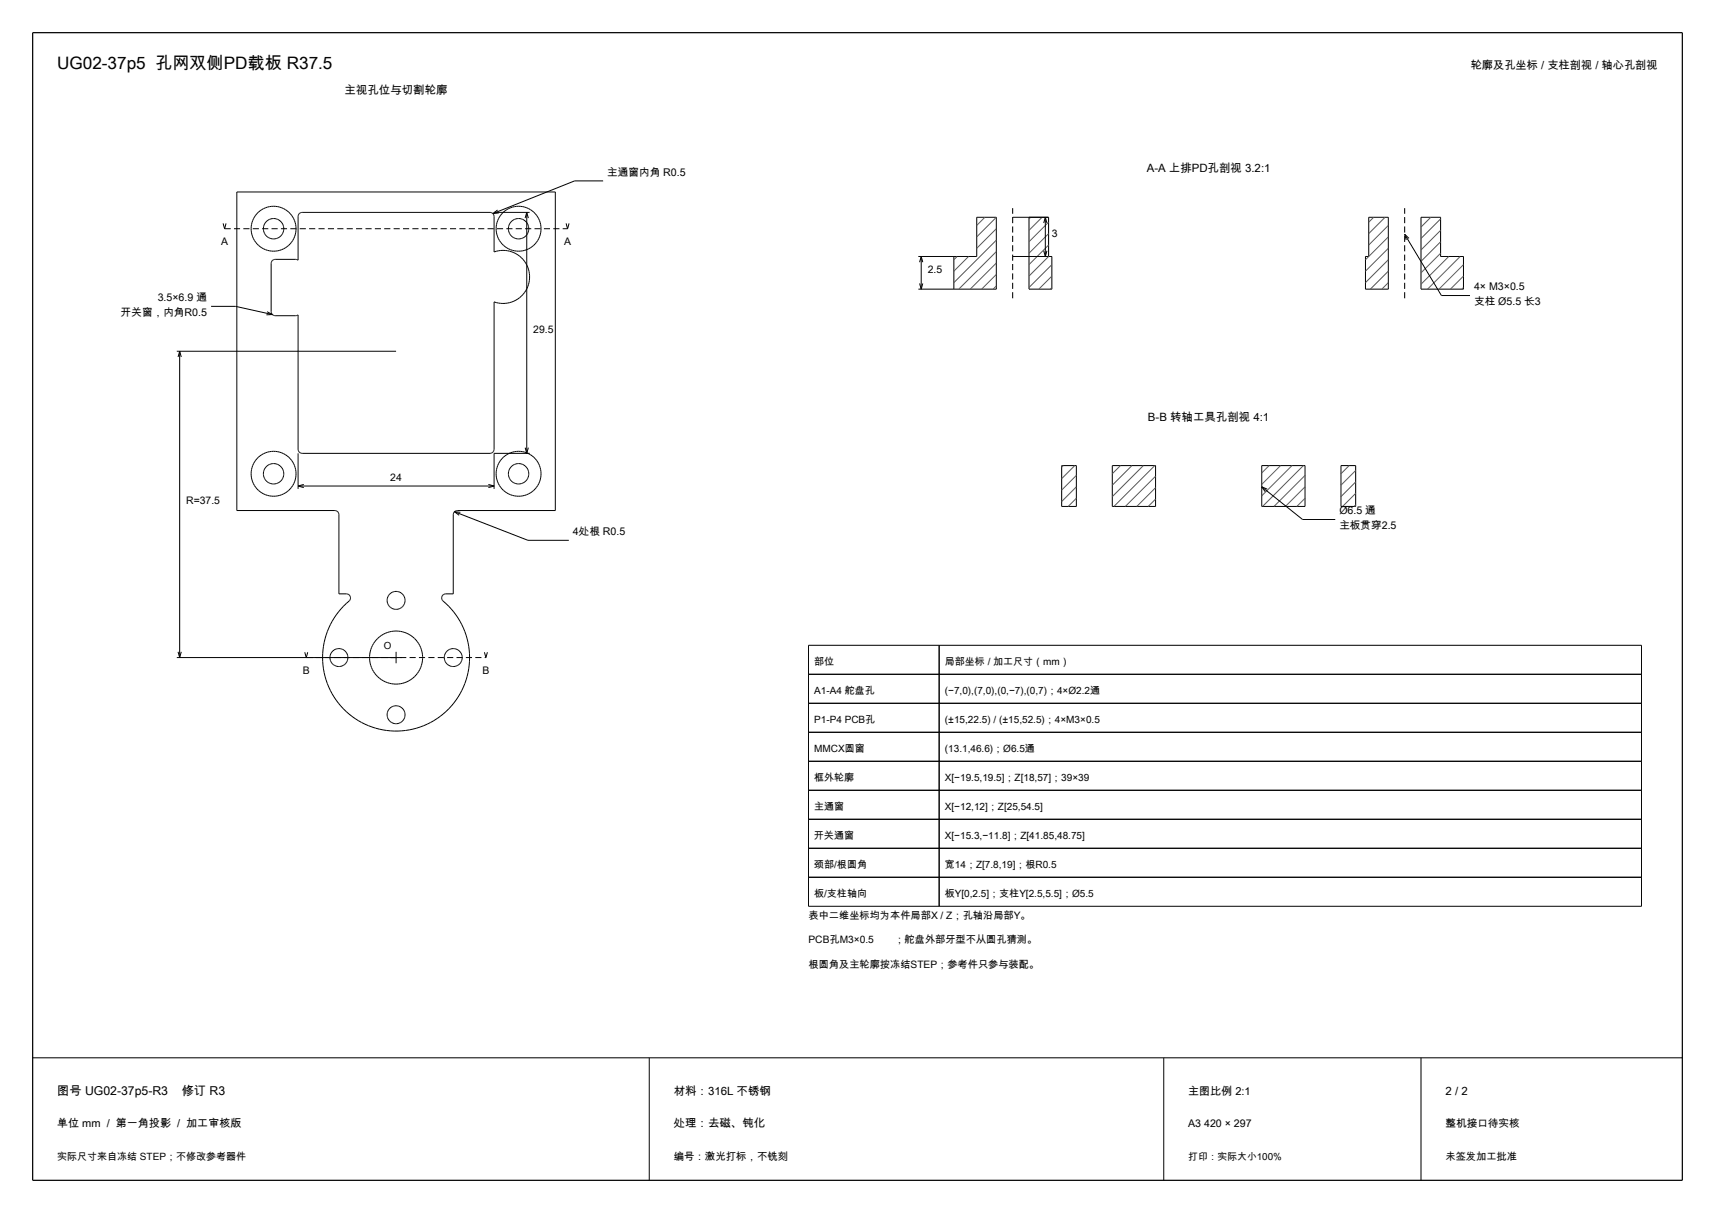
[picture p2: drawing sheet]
<svg xmlns="http://www.w3.org/2000/svg" width="420mm" height="297mm" viewBox="0 0 420 297" stroke-linecap="round" stroke-linejoin="round" font-family="sans-serif">
<path d="M8 8h404v281h-404z" fill="none" stroke="#000" stroke-width=".3"/>
<path d="M8 259h404" fill="none" stroke="#000" stroke-width=".25"/>
<g fill="none" stroke="#000" stroke-width=".24">
<path d="M54.6 54.7l.4 1.3 .4-1.3M58 47h78v78h-24a1 1 0 0 0-1 1v19.4h-1.8a1 1 0 0 0-1 .7 1 1 0 0 0 .3 1.1 18 18 0 0 1 1.4 26.3 18 18 0 0 1-26.3-.4 18 18 0 0 1 2.1-26.2 1 1 0 0 0-.9-1.5h-1.8v-19.4a1 1 0 0 0-1-1h-24zM120.7 52.3l.3 .7v8.7a6.5 6.5 0 0 1 8.7 6.1 6.5 6.5 0 0 1-8.7 6.1v36.1a1 1 0 0 1-1 1h-46a1 1 0 0 1-1-1v-32.9l-.6 .2h-5l-.7-.3M120.7 52.3l-.7-.3h-46a1 1 0 0 0-1 1v10.7l-.6-.2h-5a1 1 0 0 0-1 1v11.8l.3 .7M121 52h8.7M121.9 51.4l-1.2 .9M122.2 52.1l-1.5 .2M129 52v59M129 52l-.4 1.4M129 52l.4 1.4M138.6 54.7l.4 1.3 .4-1.3M147.7 44.3h-7l-20 8"/>
<path d="M248 53.2h8.8v9.6h.8v8h-5.6v-17.6M256 53.2v9.6M256 53.2l-.4 1.4M256 53.2l.4 1.4M335.2 53.2h4.8v17.6h-5.6v-8h.8zM344 57.4l9 15h7M344 57.4l.4 1.4M344 57.4l1.1 1M348 53.2h4.8v9.6h5.6v8h-10.4zM51.7 75h6l9 2M65.4 76.3l1.3 .7M66.7 77l-1.5 .1"/>
<path d="M224.9 62.8h14.3v-9.6h4.8v17.6h-19.1M225.2 69.4l.4 1.4M225.6 62.8v8M225.6 62.8l-.4 1.4M225.6 62.8l.4 1.4M226 69.4l-.4 1.4M233.6 62.8v8M248 62.8h8.7M255.6 61.4l.4 1.4M256.4 61.4l-.4 1.4M43.3 86h53.7M44 86v75"/>
<path d="M44 86l-.4 1.4M44 86l.4 1.4M73 111v8.7M73 119h48M73 119l1.4 .4M74.4 118.6l-1.4 .4M119.6 118.6l1.4 .4M121 119l-1.4 .4M128.6 109.6l.4 1.4M129.4 109.6l-.4 1.4M129.7 111h-8.7v8.7M260 114h3.6v10h-3.6z"/>
<path d="M272.4 114h10.6v10h-10.6zM309 114h10.6v10h-10.6zM309 119.2l10 8h8M309 119.2l.8 1.2M309 119.2l1.3 .6M328.4 114h3.6v10h-3.6zM111.3 125.3l18 7h10M111.3 125.3l1.2 .9M111.3 125.3l1.4 .1M43.6 159.6l.4 1.4M44.4 159.6l-.4 1.4M74.6 159.7l.4 1.3 .4-1.3"/>
<path d="M97 159.6v2.8M118.6 159.7l.4 1.3 .4-1.3M198 158h204v63.9h-204zM230 158v63.9M43.3 161h55.1M198 165.1h204M198 172.2h204M198 179.3h204M198 186.4h204M198 193.5h204M198 200.6h204M198 207.7h204"/>
<path d="M198 214.8h204M159 259v30M285 259v30M348 259v30"/>
<circle cx="67" cy="56" r="2.5"/>
<circle cx="127" cy="56" r="2.5"/>
<circle cx="67" cy="116" r="2.5"/>
<circle cx="127" cy="116" r="2.5"/>
<circle cx="97" cy="147" r="2.2"/>
<circle cx="83" cy="161" r="2.2"/>
<circle cx="97" cy="175" r="2.2"/>
<circle cx="97" cy="161" r="6.5"/>
<circle cx="111" cy="161" r="2.2"/>
</g>
<g fill="none" stroke="#000" stroke-width=".24" stroke-dasharray="1.5 .8" stroke-linecap="butt">
<path d="M55 56h84M61.5 56v.5M61.5 55.5v.5M61.5 56.5l.1 .5M61.6 55l-.1 .5M61.6 57l.1 .5M61.7 54.5l-.1 .5M61.7 57.5l.2 .5M61.9 54l-.2 .5M61.9 58l.2 .5M62.1 53.6l-.2 .4M62.1 58.5l.2 .4"/>
<path d="M62.3 53.1l-.2 .5M62.3 58.9l.3 .4M62.6 52.7l-.3 .4M62.6 59.3l.3 .4M62.9 52.3l-.3 .4M62.9 59.7l.4 .4M63.3 51.9l-.4 .4M63.7 51.6l-.4 .3M64.1 51.3l-.4 .3M64.5 51.1l-.4 .2M65 50.9l-.5 .2M65.5 50.7l-.5 .2"/>
<path d="M66 50.6l-.5 .1M66.5 50.5l-.5 .1M67 50.5h-.5M67.5 50.5h-.5M68 50.6l-.5-.1M68.5 50.7l-.5-.1M69 50.9l-.5-.2M69.5 51.1l-.5-.2M69.9 51.3l-.4-.2M70.3 51.6l-.4-.3M70.7 51.9l-.4-.3M71.1 59.7l.3-.4"/>
<path d="M71.1 52.3l-.4-.4M71.4 59.3l.3-.4M71.4 52.7l-.3-.4M71.7 58.9l.2-.4M71.7 53.1l-.3-.4M71.9 58.5l.2-.5M71.9 53.6l-.2-.5M72.1 58l.2-.5M72.1 54l-.2-.4M72.3 57.5l.1-.5M72.3 54.5l-.2-.5M72.4 57l.1-.5"/>
<path d="M72.4 55l-.1-.5M72.5 56.5v-.5M72.5 55.5l-.1-.5M72.5 56v-.5M121.5 56v.5M121.5 55.5v.5M121.5 56.5l.1 .5M121.6 55l-.1 .5M121.6 57l.1 .5M121.7 54.5l-.1 .5M121.7 57.5l.2 .5M121.9 54l-.2 .5"/>
<path d="M121.9 58l.2 .5M122.1 53.6l-.2 .4M122.1 58.5l.2 .4M122.3 53.1l-.2 .5M122.3 58.9l.3 .4M122.6 52.7l-.3 .4M122.6 59.3l.3 .4M122.9 52.3l-.3 .4M122.9 59.7l.4 .4M123.3 51.9l-.4 .4M123.7 51.6l-.4 .3M124.1 51.3l-.4 .3"/>
<path d="M124.5 51.1l-.4 .2M125 50.9l-.5 .2M125.5 50.7l-.5 .2M126 50.6l-.5 .1M126.5 50.5l-.5 .1M127 50.5h-.5M127.5 50.5h-.5M128 50.6l-.5-.1M128.5 50.7l-.5-.1M129 50.9l-.5-.2M129.5 51.1l-.5-.2M129.9 51.3l-.4-.2"/>
<path d="M130.3 51.6l-.4-.3M130.7 51.9l-.4-.3M131.1 59.7l.3-.4M131.1 52.3l-.4-.4M131.4 59.3l.3-.4M131.4 52.7l-.3-.4M131.7 58.9l.2-.4M131.7 53.1l-.3-.4M131.9 58.5l.2-.5M131.9 53.6l-.2-.5M132.1 58l.2-.5M132.1 54l-.2-.4"/>
<path d="M132.3 57.5l.1-.5M132.3 54.5l-.2-.5M132.4 57l.1-.5M132.4 55l-.1-.5M132.5 56.5v-.5M132.5 55.5l-.1-.5M132.5 56v-.5M63.3 60.1l.4 .3M63.7 60.4l.4 .3M64.1 60.7l.4 .2M64.5 60.9l.5 .2M65 61.1l.5 .2"/>
<path d="M65.5 61.3l.5 .1M66 61.4l.5 .1M66.5 61.5h.5M67 61.5h.5M67.5 61.5l.5-.1M68 61.4l.5-.1M68.5 61.3l.5-.2M69 61.1l.5-.2M69.5 60.9l.4-.2M69.9 60.7l.4-.3M70.3 60.4l.4-.3M70.7 60.1l.4-.4"/>
<path d="M123.3 60.1l.4 .3M123.7 60.4l.4 .3M124.1 60.7l.4 .2M124.5 60.9l.5 .2M125 61.1l.5 .2M125.5 61.3l.5 .1M126 61.4l.5 .1M126.5 61.5h.5M127 61.5h.5M127.5 61.5l.5-.1M128 61.4l.5-.1M128.5 61.3l.5-.2"/>
<path d="M129 61.1l.5-.2M129.5 60.9l.4-.2M129.9 60.7l.4-.3M130.3 60.4l.4-.3M130.7 60.1l.4-.4M248 73v-22M344 73v-22M61.5 116v.5M61.5 115.5v.5M61.5 116.5l.1 .5M61.6 115l-.1 .5M61.6 117l.1 .5"/>
<path d="M61.7 114.5l-.1 .5M61.7 117.5l.2 .5M61.9 114l-.2 .5M61.9 118l.2 .5M62.1 113.6l-.2 .4M62.1 118.5l.2 .4M62.3 113.1l-.2 .5M62.3 118.9l.3 .4M62.6 112.7l-.3 .4M62.6 119.3l.3 .4M62.9 112.3l-.3 .4M62.9 119.7l.4 .4"/>
<path d="M63.3 111.9l-.4 .4M63.7 111.6l-.4 .3M64.1 111.3l-.4 .3M64.5 111.1l-.4 .2M65 110.9l-.5 .2M65.5 110.7l-.5 .2M66 110.6l-.5 .1M66.5 110.5l-.5 .1M67 110.5h-.5M67.5 110.5h-.5M68 110.6l-.5-.1M68.5 110.7l-.5-.1"/>
<path d="M69 110.9l-.5-.2M69.5 111.1l-.5-.2M69.9 111.3l-.4-.2M70.3 111.6l-.4-.3M70.7 111.9l-.4-.3M71.1 119.7l.3-.4M71.1 112.3l-.4-.4M71.4 119.3l.3-.4M71.4 112.7l-.3-.4M71.7 118.9l.2-.4M71.7 113.1l-.3-.4M71.9 118.5l.2-.5"/>
<path d="M71.9 113.6l-.2-.5M72.1 118l.2-.5M72.1 114l-.2-.4M72.3 117.5l.1-.5M72.3 114.5l-.2-.5M72.4 117l.1-.5M72.4 115l-.1-.5M72.5 116.5v-.5M72.5 115.5l-.1-.5M72.5 116v-.5M121.5 116v.5M121.5 115.5v.5"/>
<path d="M121.5 116.5l.1 .5M121.6 115l-.1 .5M121.6 117l.1 .5M121.7 114.5l-.1 .5M121.7 117.5l.2 .5M121.9 114l-.2 .5M121.9 118l.2 .5M122.1 113.6l-.2 .4M122.1 118.5l.2 .4M122.3 113.1l-.2 .5M122.3 118.9l.3 .4M122.6 112.7l-.3 .4"/>
<path d="M122.6 119.3l.3 .4M122.9 112.3l-.3 .4M122.9 119.7l.4 .4M123.3 111.9l-.4 .4M123.7 111.6l-.4 .3M124.1 111.3l-.4 .3M124.5 111.1l-.4 .2M125 110.9l-.5 .2M125.5 110.7l-.5 .2M126 110.6l-.5 .1M126.5 110.5l-.5 .1M127 110.5h-.5"/>
<path d="M127.5 110.5h-.5M128 110.6l-.5-.1M128.5 110.7l-.5-.1M129 110.9l-.5-.2M129.5 111.1l-.5-.2M129.9 111.3l-.4-.2M130.3 111.6l-.4-.3M130.7 111.9l-.4-.3M131.1 119.7l.3-.4M131.1 112.3l-.4-.4M131.4 119.3l.3-.4M131.4 112.7l-.3-.4"/>
<path d="M131.7 118.9l.2-.4M131.7 113.1l-.3-.4M131.9 118.5l.2-.5M131.9 113.6l-.2-.5M132.1 118l.2-.5M132.1 114l-.2-.4M132.3 117.5l.1-.5M132.3 114.5l-.2-.5M132.4 117l.1-.5M132.4 115l-.1-.5M132.5 116.5v-.5M132.5 115.5l-.1-.5"/>
<path d="M132.5 116v-.5M63.3 120.1l.4 .3M63.7 120.4l.4 .3M64.1 120.7l.4 .2M64.5 120.9l.5 .2M65 121.1l.5 .2M65.5 121.3l.5 .1M66 121.4l.5 .1M66.5 121.5h.5M67 121.5h.5M67.5 121.5l.5-.1M68 121.4l.5-.1"/>
<path d="M68.5 121.3l.5-.2M69 121.1l.5-.2M69.5 120.9l.4-.2M69.9 120.7l.4-.3M70.3 120.4l.4-.3M70.7 120.1l.4-.4M123.3 120.1l.4 .3M123.7 120.4l.4 .3M124.1 120.7l.4 .2M124.5 120.9l.5 .2M125 121.1l.5 .2M125.5 121.3l.5 .1"/>
<path d="M126 121.4l.5 .1M126.5 121.5h.5M127 121.5h.5M127.5 121.5l.5-.1M128 121.4l.5-.1M128.5 121.3l.5-.2M129 121.1l.5-.2M129.5 120.9l.4-.2M129.9 120.7l.4-.3M130.3 120.4l.4-.3M130.7 120.1l.4-.4M75 161h44"/>
</g>
<g fill="none" stroke="#595959" stroke-width=".24">
<path d="M241.2 53.2l-2 2M244 53.2l-4.8 4.8M244 56l-4.8 4.8M244 58.8l-10.4 10.4M252.4 53.2l-.4 .4M255.2 53.2l-3.2 3.2M256.8 54.4l-4.8 4.8M256.8 57.2l-4.8 4.8M336.4 53.2l-1.2 1.2M339.2 53.2l-4 4M340 55.2l-4.8 4.8M340 58l-5.6 5.6"/>
<path d="M350.4 53.2l-2.4 2.4M352.8 53.6l-4.8 4.8M352.8 56.4l-4.8 4.8M352.8 59.2l-4.8 4.8M234.4 62.8l-.8 .8M237.2 62.8l-3.6 3.6M244 61.6l-9.2 9.2M244 64.4l-6.4 6.4M244 67.2l-3.6 3.6M244 70l-.8 .8M256.8 60l-4.8 4.8M256.8 62.8l-4.8 4.8"/>
<path d="M257.6 64.8l-5.6 5.6M257.6 67.6l-3.2 3.2M257.6 70.4l-.4 .4M340 60.8l-5.6 5.6M340 63.6l-5.6 5.6M340 66.4l-4.4 4.4M340 69.2l-1.6 1.6M352.8 62l-4.8 4.8M354.8 62.8l-6.8 6.8M357.6 62.8l-8 8M358.4 64.8l-6 6M358.4 67.6l-3.2 3.2"/>
<path d="M358.4 70.4l-.4 .4M260.4 114l-.4 .4M263.2 114l-3.2 3.2M263.6 116.4l-3.6 3.6M263.6 119.2l-3.6 3.6M274.4 114l-2 2M277.2 114l-4.8 4.8M280 114l-7.6 7.6M282.8 114l-10 10M283 116.6l-7.4 7.4M283 119.4l-4.6 4.6M310.8 114l-1.8 1.8"/>
<path d="M313.6 114l-4.6 4.6M316.4 114l-7.4 7.4M319.2 114l-10 10M319.6 116.4l-7.6 7.6M319.6 119.2l-4.8 4.8M330.4 114l-2 2M332 115.2l-3.6 3.6M332 118l-3.6 3.6M263.6 122l-2 2M283 122.2l-1.8 1.8M319.6 122l-2 2M332 120.8l-3.2 3.2"/>
<path d="M332 123.6l-.4 .4"/>
</g>
<text font-size="4.2" x="14" y="17">UG02-37p5 孔网双侧PD载板 R37.5</text>
<g font-size="3">
<text x="14" y="268">图号 UG02-37p5-R3</text>
<text x="44.5" y="268">修订 R3</text>
</g>
<g font-size="2.8">
<text x="360.2" y="17">轮廓及孔坐标 / 支柱剖视 / 轴心孔剖视</text>
<text x="84.4" y="23">主视孔位与切割轮廓</text>
<text x="280.8" y="42">A-A 上排PD孔剖视 3.2:1</text>
<text x="281.1" y="103">B-B 转轴工具孔剖视 4:1</text>
<text x="165" y="268">材料：316L 不锈钢</text>
<text x="354" y="268">2 / 2</text>
<text x="165" y="276">处理：去磁、钝化</text>
</g>
<g font-size="2.7">
<text x="291" y="268">主图比例 2:1</text>
<text x="14" y="276">单位 mm / 第一角投影 / 加工审核版</text>
</g>
<g font-size="2.6">
<text x="148.7" y="43">主通窗内角 R0.5</text>
<text x="361" y="71.1">4× M3×0.5</text>
<text x="29.6" y="77.4">开关窗，内角R0.5</text>
<text x="38.6" y="73.8">3.5×6.9 通</text>
<text x="361" y="74.7">支柱 Ø5.5 长3</text>
<text x="328" y="126">Ø6.5 通</text>
<text x="140.3" y="131">4处根 R0.5</text>
<text x="328" y="129.6">主板贯穿2.5</text>
<text x="291" y="276">A3 420 × 297</text>
<text x="354" y="276">整机接口待实核</text>
</g>
<g font-size="2.5">
<text x="257.6" y="58">3</text>
<text x="54.1" y="60">A</text>
<text x="138.1" y="60">A</text>
<text x="227.2" y="66.8">2.5</text>
<text x="130.6" y="81.5">29.5</text>
<text x="95.6" y="117.8">24</text>
<text x="45.6" y="123.5">R=37.5</text>
<text x="74.1" y="165">B</text>
<text x="118.1" y="165">B</text>
<text x="199.4" y="162.8">部位</text>
<text x="231.4" y="162.8">局部坐标 / 加工尺寸（mm）</text>
<text x="199.4" y="169.9">A1-A4 舵盘孔</text>
<text x="231.4" y="169.9">(−7,0),(7,0),(0,−7),(0,7)；4×Ø2.2通</text>
<text x="199.4" y="177">P1-P4 PCB孔</text>
<text x="231.4" y="177">(±15,22.5) / (±15,52.5)；4×M3×0.5</text>
<text x="199.4" y="184.1">MMCX圆窗</text>
<text x="231.4" y="184.1">(13.1,46.6)；Ø6.5通</text>
<text x="199.4" y="191.2">框外轮廓</text>
<text x="231.4" y="191.2">X[−19.5,19.5]；Z[18,57]；39×39</text>
<text x="199.4" y="198.3">主通窗</text>
<text x="231.4" y="198.3">X[−12,12]；Z[25,54.5]</text>
<text x="199.4" y="205.4">开关通窗</text>
<text x="231.4" y="205.4">X[−15.3,−11.8]；Z[41.85,48.75]</text>
<text x="199.4" y="212.5">颈部/根圆角</text>
<text x="231.4" y="212.5">宽14；Z[7.8,19]；根R0.5</text>
<text x="199.4" y="219.6">板/支柱轴向</text>
<text x="231.4" y="219.6">板Y[0,2.5]；支柱Y[2.5,5.5]；Ø5.5</text>
<text x="198" y="225">表中二维坐标均为本件局部X / Z；孔轴沿局部Y。</text>
<text x="198" y="231">PCB孔M3×0.5</text>
<text x="219" y="231">；舵盘外部牙型不从圆孔猜测。</text>
<text x="198" y="237">根圆角及主轮廓按冻结STEP；参考件只参与装配。</text>
<text x="14" y="284">实际尺寸来自冻结 STEP；不修改参考器件</text>
<text x="165" y="284">编号：激光打标，不铣刻</text>
<text x="354" y="284">未签发加工批准</text>
</g>
<g font-size="2.4">
<text x="94" y="159">O</text>
<text x="291" y="284">打印：实际大小100%</text>
</g>
</svg>
